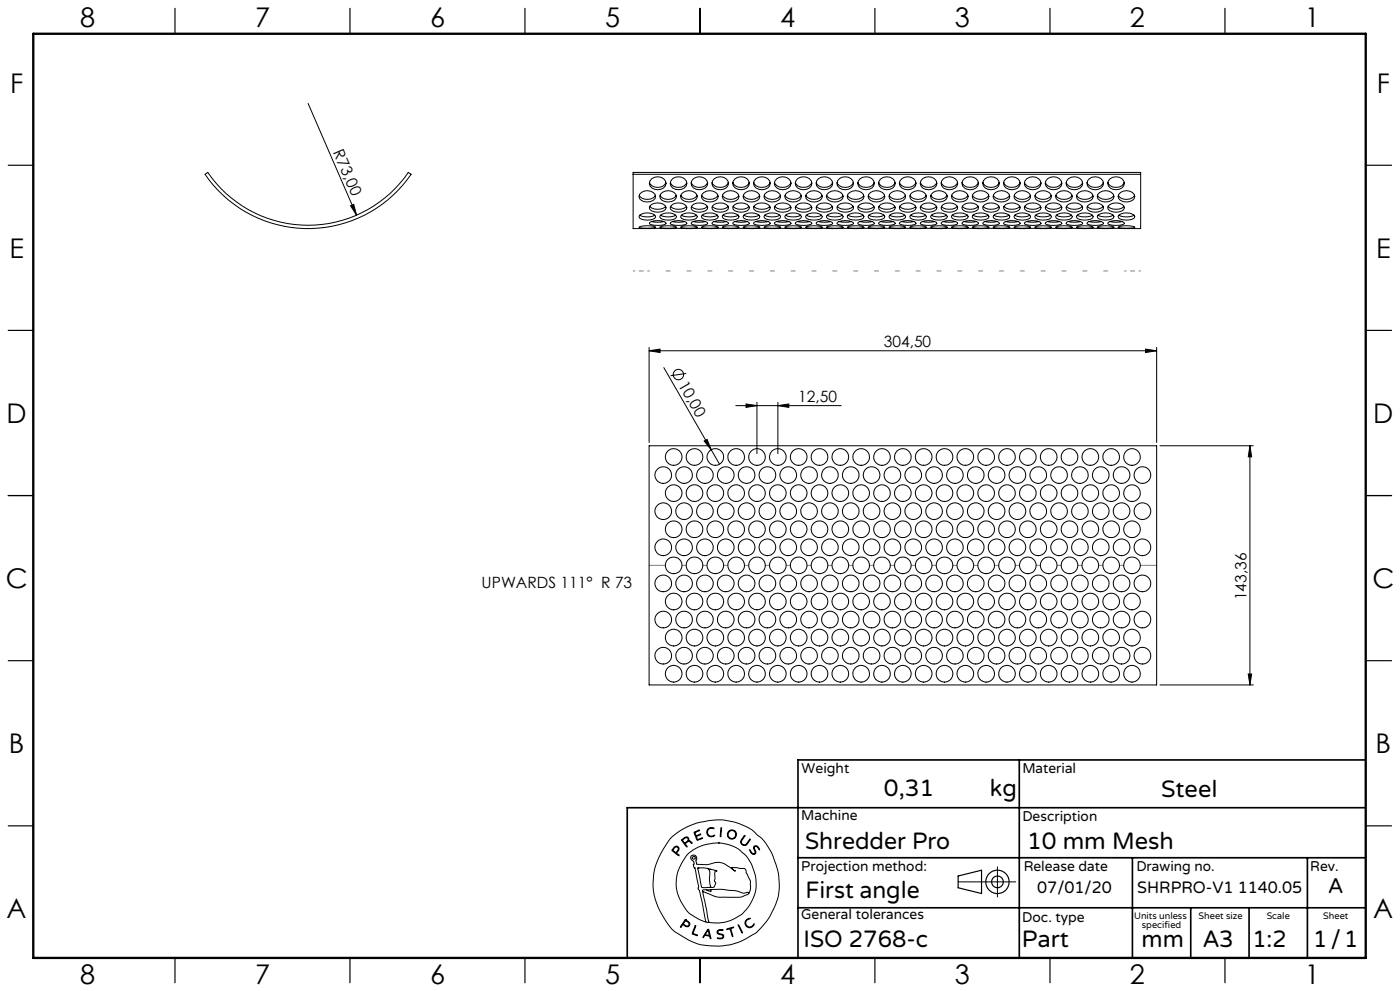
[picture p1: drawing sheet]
<svg xmlns="http://www.w3.org/2000/svg" width="420mm" height="297mm" viewBox="0 0 420 297" stroke-linecap="round" stroke-linejoin="round" font-family="sans-serif">
<g fill="none" stroke="#000" stroke-width=".3">
<path d="M92.4 31l14.6 33.5M61.5 52.2l.8-.5a36.5 36.5 0 0 0 60.2 0l.8 .5a37.5 37.5 0 0 1-61.8 0zM189.9 52.2v16.3h152.3v-16.3M189.9 52.2h152.3M189.9 52.2v-.5h152.3v.5M191.8 58.5a2.91 2.91 0 0 0 4.8 0M192.4 57.7a2.69 2.69 0 0 1 4.3 1.2 2.46 2.46 0 0 1-3.5 1.5 1.49 1.49 0 0 1-1.4-1.1 1.49 1.49 0 0 1 .6-1.6zM194.9 54.6a2.71 2.71 0 0 0 2.4 1.6 2.71 2.71 0 0 0 2.4-1.6M195.5 53.5a2.63 2.63 0 0 1 4.3 1.5 2.6 2.6 0 0 1-2.5 1.9 2.6 2.6 0 0 1-2.5-1.9l.2-.8zM198 58.5a2.91 2.91 0 0 0 4.8 0M198.1 58.2a2.81 2.81 0 0 1 4.9 .7 2.83 2.83 0 0 1-4.9 .6l-.2-.6zM201.2 54.6a2.68 2.68 0 0 0 2.4 1.6 2.68 2.68 0 0 0 2.4-1.6"/>
<path d="M201.8 53.5a2.63 2.63 0 0 1 4.3 1.5 2.6 2.6 0 0 1-2.5 1.9 2.6 2.6 0 0 1-2.6-1.9l.3-.8zM204.3 58.5a2.95 2.95 0 0 0 4.8 0M204.4 58.2a2.81 2.81 0 0 1 4.8 .7 2.83 2.83 0 0 1-4.8 .6l-.2-.6zM207.4 54.6a2.68 2.68 0 0 0 2.4 1.6 2.68 2.68 0 0 0 2.4-1.6M208 53.5a2.63 2.63 0 0 1 4.3 1.5 2.58 2.58 0 0 1-2.5 1.9 2.58 2.58 0 0 1-2.5-1.9l.2-.8zM210.5 58.5a2.95 2.95 0 0 0 4.8 0M210.6 58.2a3 3 0 0 1 4.7 0l.1 .7a2.46 2.46 0 0 1-3.4 1.5l-1.4-.9-.2-.6zM213.6 54.6a2.68 2.68 0 0 0 2.5 1.6 2.68 2.68 0 0 0 2.4-1.6M214.3 53.5a2.6 2.6 0 0 1 4.2 1.5 2.58 2.58 0 0 1-2.4 1.9 2.58 2.58 0 0 1-2.5-1.9l.1-.8zM216.8 58.5a2.95 2.95 0 0 0 4.8 0M216.9 58.2a3 3 0 0 1 4.6 0l.2 .7a2.46 2.46 0 0 1-3.5 1.5 1.58 1.58 0 0 1-1.3-2.2zM219.9 54.6a2.68 2.68 0 0 0 2.4 1.6 2.68 2.68 0 0 0 2.4-1.6"/>
<path d="M220.6 53.5a2.63 2.63 0 0 1 4.2 1.5 2.6 2.6 0 0 1-2.5 1.9 2.6 2.6 0 0 1-2.5-1.9l.2-.8zM223 58.5a2.95 2.95 0 0 0 4.8 0M223.7 57.7a2.73 2.73 0 0 1 4.2 1.2 2.46 2.46 0 0 1-3.4 1.5 1.54 1.54 0 0 1-1.4-2.2zM226.1 54.6a2.75 2.75 0 0 0 4.8 .5l.1-.5M226.8 53.5a2.63 2.63 0 0 1 4.3 1.5 2.6 2.6 0 0 1-2.5 1.9 2.6 2.6 0 0 1-2.5-1.9l.1-.8zM229.3 58.5a2.91 2.91 0 0 0 4.8 0M229.4 58.2a2.99 2.99 0 0 1 4.6 0 1.54 1.54 0 0 1-1.3 2.2 2.67 2.67 0 0 1-3.5-1.5zM232.4 54.6a2.71 2.71 0 0 0 2.4 1.6 2.71 2.71 0 0 0 2.4-1.6M233 53.5a2.63 2.63 0 0 1 4.3 1.5 2.6 2.6 0 0 1-2.5 1.9 2.6 2.6 0 0 1-2.5-1.9l.2-.8zM235.5 58.5a2.91 2.91 0 0 0 4.8 0M236.2 57.7a2.69 2.69 0 0 1 4.2 1.2 2.12 2.12 0 0 1-2.5 1.6 1.92 1.92 0 0 1-2.3-2.3zM238.7 54.6a2.68 2.68 0 0 0 2.4 1.6 2.68 2.68 0 0 0 2.4-1.6"/>
<path d="M239.3 53.5a2.63 2.63 0 0 1 4.3 1.5 2.6 2.6 0 0 1-2.5 1.9 2.6 2.6 0 0 1-2.6-1.9l.3-.8zM241.8 58.5a2.95 2.95 0 0 0 4.8 0M241.9 58.2a2.81 2.81 0 0 1 4.8 .7 2.83 2.83 0 0 1-4.8 .6l-.2-.6zM244.9 54.6a2.68 2.68 0 0 0 2.4 1.6 2.68 2.68 0 0 0 2.4-1.6M245.5 53.5a2.63 2.63 0 0 1 4.3 1.5 2.58 2.58 0 0 1-2.5 1.9 2.58 2.58 0 0 1-2.5-1.9l.2-.8zM248 58.5a2.95 2.95 0 0 0 4.8 0M248.7 57.7a2.73 2.73 0 0 1 4.2 1.2 2.46 2.46 0 0 1-3.4 1.5l-1.4-.9-.2-.6 .2-.7zM251.1 54.6a2.68 2.68 0 0 0 2.5 1.6 2.68 2.68 0 0 0 2.4-1.6M251.8 53.5a2.6 2.6 0 0 1 4.2 1.5 2.58 2.58 0 0 1-2.4 1.9 2.58 2.58 0 0 1-2.5-1.9l.1-.8zM254.3 58.5a2.95 2.95 0 0 0 4.8 0M254.9 57.7a2.73 2.73 0 0 1 4.3 1.2 2.46 2.46 0 0 1-3.5 1.5l-1.3-.9-.2-.6 .2-.7zM257.4 54.6a2.68 2.68 0 0 0 2.4 1.6 2.68 2.68 0 0 0 2.4-1.6"/>
<path d="M258.1 53.5a2.63 2.63 0 0 1 4.2 1.5 2.6 2.6 0 0 1-2.5 1.9 2.6 2.6 0 0 1-2.5-1.9l.2-.8zM260.5 58.5a2.95 2.95 0 0 0 4.8 0M261.2 57.7a2.73 2.73 0 0 1 4.2 1.2 2.46 2.46 0 0 1-3.4 1.5 1.54 1.54 0 0 1-1.4-2.2zM263.6 54.6a2.75 2.75 0 0 0 4.8 .5l.1-.5M264.3 53.5a2.63 2.63 0 0 1 4.3 1.5 2.6 2.6 0 0 1-2.5 1.9 2.6 2.6 0 0 1-2.5-1.9l.1-.8zM266.8 58.5a2.91 2.91 0 0 0 4.8 0M267.4 57.7a2.69 2.69 0 0 1 4.3 1.2 2.46 2.46 0 0 1-3.5 1.5 1.49 1.49 0 0 1-1.4-1.1 1.49 1.49 0 0 1 .6-1.6zM269.9 54.6a2.71 2.71 0 0 0 2.4 1.6 2.71 2.71 0 0 0 2.4-1.6M270.5 53.5a2.63 2.63 0 0 1 4.3 1.5 2.6 2.6 0 0 1-2.5 1.9 2.6 2.6 0 0 1-2.5-1.9l.2-.8zM273.1 58.5a2.91 2.91 0 0 0 4.7 0M273.1 58.2a2.99 2.99 0 0 1 4.6 0 1.54 1.54 0 0 1-1.3 2.2 3.1 3.1 0 0 1-3.3-.9l-.2-.6zM276.2 54.6a2.68 2.68 0 0 0 2.4 1.6 2.68 2.68 0 0 0 2.4-1.6"/>
<path d="M276.8 53.5a2.63 2.63 0 0 1 4.3 1.5 2.6 2.6 0 0 1-2.5 1.9 2.6 2.6 0 0 1-2.6-1.9l.3-.8zM279.3 58.5a2.95 2.95 0 0 0 4.8 0M279.4 58.2a2.81 2.81 0 0 1 4.8 .7 2.83 2.83 0 0 1-4.8 .6l-.2-.6zM282.4 54.6a2.68 2.68 0 0 0 2.4 1.6 2.68 2.68 0 0 0 2.4-1.6M283 53.5a2.63 2.63 0 0 1 4.3 1.5 2.58 2.58 0 0 1-2.5 1.9 2.58 2.58 0 0 1-2.5-1.9l.2-.8zM285.5 58.5a2.95 2.95 0 0 0 4.8 0M285.6 58.2a3 3 0 0 1 4.7 0l.1 .7a2.46 2.46 0 0 1-3.4 1.5l-1.4-.9-.2-.6zM288.6 54.6a2.68 2.68 0 0 0 2.5 1.6 2.68 2.68 0 0 0 2.4-1.6M289.3 53.5a2.6 2.6 0 0 1 4.2 1.5 2.58 2.58 0 0 1-2.4 1.9 2.58 2.58 0 0 1-2.5-1.9l.1-.8zM291.8 58.5a2.95 2.95 0 0 0 4.8 0M292.4 57.7a2.73 2.73 0 0 1 4.3 1.2 2.46 2.46 0 0 1-3.5 1.5l-1.3-.9-.2-.6 .2-.7zM294.9 54.6a2.68 2.68 0 0 0 2.4 1.6 2.68 2.68 0 0 0 2.4-1.6"/>
<path d="M295.6 53.5a2.63 2.63 0 0 1 4.2 1.5 2.6 2.6 0 0 1-2.5 1.9 2.6 2.6 0 0 1-2.5-1.9l.2-.8zM298 58.5a2.95 2.95 0 0 0 4.8 0M298.7 57.7a2.73 2.73 0 0 1 4.2 1.2 2.46 2.46 0 0 1-3.4 1.5 1.54 1.54 0 0 1-1.4-2.2zM301.1 54.6a2.68 2.68 0 0 0 2.4 1.6 2.68 2.68 0 0 0 2.5-1.6M301.8 53.5a2.63 2.63 0 0 1 4.3 1.5 2.6 2.6 0 0 1-2.5 1.9 2.6 2.6 0 0 1-2.5-1.9l.1-.8zM304.3 58.5a2.91 2.91 0 0 0 4.8 0M304.9 57.7a2.69 2.69 0 0 1 4.3 1.2 2.46 2.46 0 0 1-3.5 1.5 1.49 1.49 0 0 1-1.4-1.1 1.49 1.49 0 0 1 .6-1.6zM307.4 54.6a2.71 2.71 0 0 0 2.4 1.6 2.71 2.71 0 0 0 2.4-1.6M308 53.5a2.63 2.63 0 0 1 4.3 1.5 2.6 2.6 0 0 1-2.5 1.9 2.6 2.6 0 0 1-2.5-1.9l.2-.8zM310.6 58.5a2.91 2.91 0 0 0 4.7 0M311.2 57.7a2.69 2.69 0 0 1 4.2 1.2 2.12 2.12 0 0 1-2.5 1.6 1.92 1.92 0 0 1-2.3-2.3zM313.7 54.6a2.68 2.68 0 0 0 2.4 1.6 2.68 2.68 0 0 0 2.4-1.6"/>
<path d="M314.3 53.5a2.63 2.63 0 0 1 4.3 1.5 2.6 2.6 0 0 1-2.5 1.9 2.6 2.6 0 0 1-2.6-1.9l.3-.8zM316.8 58.5a2.95 2.95 0 0 0 4.8 0M317.4 57.7a2.73 2.73 0 0 1 4.3 1.2 2.83 2.83 0 0 1-4.8 .6l-.2-.6 .2-.7zM319.9 54.6a2.68 2.68 0 0 0 2.4 1.6 2.68 2.68 0 0 0 2.4-1.6M320.5 53.5a2.63 2.63 0 0 1 4.3 1.5 2.6 2.6 0 0 1-2.5 1.9 2.6 2.6 0 0 1-2.5-1.9l.2-.8zM323 58.5a2.95 2.95 0 0 0 4.8 0M323.7 57.7a2.73 2.73 0 0 1 4.2 1.2 2.46 2.46 0 0 1-3.4 1.5l-1.4-.9-.2-.6 .2-.7zM326.1 54.6a2.68 2.68 0 0 0 2.5 1.6 2.68 2.68 0 0 0 2.4-1.6M326.8 53.5a2.6 2.6 0 0 1 4.2 1.5 2.58 2.58 0 0 1-2.4 1.9 2.58 2.58 0 0 1-2.5-1.9l.1-.8zM329.3 58.5a2.95 2.95 0 0 0 4.8 0M329.9 57.7a2.73 2.73 0 0 1 4.3 1.2 2.46 2.46 0 0 1-3.5 1.5l-1.3-.9-.2-.6 .2-.7zM332.4 54.6a2.68 2.68 0 0 0 2.4 1.6 2.68 2.68 0 0 0 2.4-1.6"/>
<path d="M333.1 53.5a2.63 2.63 0 0 1 4.2 1.5 2.6 2.6 0 0 1-2.5 1.9 2.6 2.6 0 0 1-2.5-1.9l.2-.8zM335.5 58.5a2.95 2.95 0 0 0 4.8 0M336.2 57.7a2.73 2.73 0 0 1 4.2 1.2 2.46 2.46 0 0 1-3.4 1.5 1.54 1.54 0 0 1-1.4-2.2zM105.2 61.7l.9-.5 .9 3.3zM191.7 68.1a7 7 0 0 1 5 0 11.1 11.1 0 0 1-5 0zM191.9 64.5a4.1 4.1 0 0 1 4.6 0l.2 .4a2.31 2.31 0 0 1-2.5 1.1 2.29 2.29 0 0 1-2.5-1.1zM191.9 64.5a5 5 0 0 0 4.5 0M194.9 61.8a3.6 3.6 0 0 0 4.8 0M195 61.7a3.4 3.4 0 0 1 4.6 0l.2 .6a2.22 2.22 0 0 1-2.5 1.3 2.22 2.22 0 0 1-2.5-1.3zM195 66.6a4.7 4.7 0 0 1 4.8 .3 2.94 2.94 0 0 1-2.5 .7 2.94 2.94 0 0 1-2.5-.7zM195.5 66.4l1.8 .2 1.8-.2M197.9 68.1a7.1 7.1 0 0 1 5.1 0 11.3 11.3 0 0 1-5.1 0z"/>
<path d="M198.1 64.5a4.1 4.1 0 0 1 4.6 0l.3 .4a2.31 2.31 0 0 1-2.6 1.1 2.31 2.31 0 0 1-2.5-1.1zM198.2 64.5a5 5 0 0 0 4.5 0M201.2 61.8a3.6 3.6 0 0 0 4.7 0M201.3 66.6a4.7 4.7 0 0 1 4.8 .3 2.94 2.94 0 0 1-2.5 .7 2.94 2.94 0 0 1-2.6-.7zM201.3 61.7a3.4 3.4 0 0 1 4.6 0l.2 .6a2.22 2.22 0 0 1-2.5 1.3 2.22 2.22 0 0 1-2.6-1.3zM201.7 66.4l1.9 .2 1.8-.2M204.2 68.1a7.1 7.1 0 0 1 5 0 11.3 11.3 0 0 1-5 0zM204.4 64.5a4.1 4.1 0 0 1 4.6 0l.2 .4a2.31 2.31 0 0 1-2.5 1.1 2.31 2.31 0 0 1-2.5-1.1zM204.4 64.5a5 5 0 0 0 4.5 0M207.5 61.8a3.6 3.6 0 0 0 4.7 0M207.5 66.6a4.7 4.7 0 0 1 4.8 .3 2.94 2.94 0 0 1-2.5 .7 2.78 2.78 0 0 1-2.5-.7zM207.5 61.7a3.4 3.4 0 0 1 4.6 0l.2 .6a2.22 2.22 0 0 1-2.5 1.3 2.14 2.14 0 0 1-2.5-1.3z"/>
<path d="M208 66.4l1.8 .2 1.9-.2M210.4 68.1a7.1 7.1 0 0 1 5 0 11.3 11.3 0 0 1-5 0zM210.6 64.5a4.2 4.2 0 0 1 4.7 0l.1 .4a2.31 2.31 0 0 1-2.5 1.1 2.31 2.31 0 0 1-2.5-1.1zM210.7 64.5a5.1 5.1 0 0 0 4.5 0M213.7 61.8a3.6 3.6 0 0 0 4.7 0M213.7 61.7a3.4 3.4 0 0 1 4.7 0l.1 .6a2.21 2.21 0 0 1-2.4 1.3 2.22 2.22 0 0 1-2.5-1.3zM213.7 66.6a4.7 4.7 0 0 1 4.8 .3 2.92 2.92 0 0 1-2.4 .7 2.94 2.94 0 0 1-2.5-.7zM214.2 66.4l1.9 .2 1.8-.2M216.7 68.1a7.1 7.1 0 0 1 5 0 11.3 11.3 0 0 1-5 0zM216.9 64.5a4.2 4.2 0 0 1 4.6 0l.2 .4a2.31 2.31 0 0 1-2.5 1.1 2.31 2.31 0 0 1-2.5-1.1zM216.9 64.5a5.1 5.1 0 0 0 4.5 0M220 61.8a3.6 3.6 0 0 0 4.6 0"/>
<path d="M220 66.6a4.7 4.7 0 0 1 4.8 .3 5.4 5.4 0 0 1-4.8 .3l-.2-.3zM220 61.7a3.4 3.4 0 0 1 4.6 0l.2 .6a2.22 2.22 0 0 1-2.5 1.3 2.22 2.22 0 0 1-2.5-1.3zM220.5 66.4l1.8 .2 1.9-.2M222.9 68.1a7.1 7.1 0 0 1 5 0 11.3 11.3 0 0 1-5 0zM223.1 64.5a4.1 4.1 0 0 1 4.7 0l.1 .4a2.31 2.31 0 0 1-2.5 1.1 2.31 2.31 0 0 1-2.5-1.1zM223.2 64.5a5 5 0 0 0 4.5 0M226.2 61.8a3.6 3.6 0 0 0 4.7 0M226.2 61.7a3.4 3.4 0 0 1 4.7 0l.2 .6a2.22 2.22 0 0 1-2.5 1.3 2.22 2.22 0 0 1-2.5-1.3zM226.2 66.6a4.7 4.7 0 0 1 4.9 .3 2.94 2.94 0 0 1-2.5 .7 2.94 2.94 0 0 1-2.5-.7zM226.7 66.4l1.9 .2 1.8-.2M229.2 68.1a7 7 0 0 1 5 0 11.1 11.1 0 0 1-5 0zM229.4 64.5a4.1 4.1 0 0 1 4.6 0l.2 .4a2.31 2.31 0 0 1-2.5 1.1 2.29 2.29 0 0 1-2.5-1.1z"/>
<path d="M229.4 64.5a5 5 0 0 0 4.5 0M232.4 61.8a3.6 3.6 0 0 0 4.8 0M232.5 61.7a3.4 3.4 0 0 1 4.6 0l.2 .6a2.22 2.22 0 0 1-2.5 1.3 2.22 2.22 0 0 1-2.5-1.3zM232.5 66.6a4.7 4.7 0 0 1 4.8 .3 2.94 2.94 0 0 1-2.5 .7 2.94 2.94 0 0 1-2.5-.7zM233 66.4l1.8 .2 1.8-.2M235.4 68.1a7 7 0 0 1 5 0 11.1 11.1 0 0 1-5 0zM235.6 64.5a4.1 4.1 0 0 1 4.6 0l.2 .4a2.21 2.21 0 0 1-2.5 1.1 2.31 2.31 0 0 1-2.5-1.1zM235.7 64.5a5 5 0 0 0 4.5 0M238.7 61.8a3.6 3.6 0 0 0 4.7 0M238.8 66.6a4.7 4.7 0 0 1 4.8 .3 2.94 2.94 0 0 1-2.5 .7 2.94 2.94 0 0 1-2.6-.7zM238.8 61.7a3.4 3.4 0 0 1 4.6 0l.2 .6a2.22 2.22 0 0 1-2.5 1.3 2.22 2.22 0 0 1-2.6-1.3zM239.2 66.4l1.9 .2 1.8-.2"/>
<path d="M241.7 68.1a7.1 7.1 0 0 1 5 0 11.3 11.3 0 0 1-5 0zM241.9 64.5a4.1 4.1 0 0 1 4.6 0l.2 .4a2.31 2.31 0 0 1-2.5 1.1 2.31 2.31 0 0 1-2.5-1.1zM241.9 64.5a5 5 0 0 0 4.5 0M245 61.8a3.6 3.6 0 0 0 4.7 0M245 61.7a3.4 3.4 0 0 1 4.6 0l.2 .6a2.22 2.22 0 0 1-2.5 1.3 2.14 2.14 0 0 1-2.5-1.3zM245 66.6a4.7 4.7 0 0 1 4.8 .3 2.94 2.94 0 0 1-2.5 .7 2.78 2.78 0 0 1-2.5-.7zM245.5 66.4l1.8 .2 1.9-.2M247.9 68.1a7.1 7.1 0 0 1 5 0 11.3 11.3 0 0 1-5 0zM248.1 64.5a4.2 4.2 0 0 1 4.7 0l.1 .4a2.31 2.31 0 0 1-2.5 1.1 2.31 2.31 0 0 1-2.5-1.1zM248.2 64.5a5.1 5.1 0 0 0 4.5 0M251.2 61.8a3.6 3.6 0 0 0 4.7 0M251.2 66.6a4.7 4.7 0 0 1 4.8 .3 2.92 2.92 0 0 1-2.4 .7 2.94 2.94 0 0 1-2.5-.7z"/>
<path d="M251.2 61.7a3.4 3.4 0 0 1 4.7 0l.1 .6a2.21 2.21 0 0 1-2.4 1.3 2.22 2.22 0 0 1-2.5-1.3zM251.7 66.4l1.9 .2 1.8-.2M254.2 68.1a7.1 7.1 0 0 1 5 0 11.3 11.3 0 0 1-5 0zM254.4 64.5a4.2 4.2 0 0 1 4.6 0l.2 .4a2.31 2.31 0 0 1-2.5 1.1 2.31 2.31 0 0 1-2.5-1.1zM254.4 64.5a5.1 5.1 0 0 0 4.5 0M257.5 61.8a3.6 3.6 0 0 0 4.6 0M257.5 61.7a3.4 3.4 0 0 1 4.6 0l.2 .6a2.22 2.22 0 0 1-2.5 1.3 2.22 2.22 0 0 1-2.5-1.3zM257.5 66.6a4.7 4.7 0 0 1 4.8 .3 5.4 5.4 0 0 1-4.8 .3l-.2-.3zM258 66.4l1.8 .2 1.9-.2M260.4 68.1a7.1 7.1 0 0 1 5 0 11.3 11.3 0 0 1-5 0zM260.6 64.5a4.1 4.1 0 0 1 4.7 0l.1 .4a2.31 2.31 0 0 1-2.5 1.1 2.31 2.31 0 0 1-2.5-1.1zM260.7 64.5a5 5 0 0 0 4.5 0"/>
<path d="M263.7 61.8a3.6 3.6 0 0 0 4.7 0M263.7 66.6a4.7 4.7 0 0 1 4.9 .3 2.94 2.94 0 0 1-2.5 .7 2.94 2.94 0 0 1-2.5-.7zM263.7 61.7a3.4 3.4 0 0 1 4.7 0l.2 .6a2.22 2.22 0 0 1-2.5 1.3 2.22 2.22 0 0 1-2.5-1.3zM264.2 66.4l1.9 .2 1.8-.2M266.7 68.1a7 7 0 0 1 5 0 11.1 11.1 0 0 1-5 0zM266.9 64.5a4.1 4.1 0 0 1 4.6 0l.2 .4a2.31 2.31 0 0 1-2.5 1.1 2.29 2.29 0 0 1-2.5-1.1zM266.9 64.5a5 5 0 0 0 4.5 0M269.9 61.8a3.6 3.6 0 0 0 4.8 0M270 61.7a3.4 3.4 0 0 1 4.6 0l.2 .6a2.22 2.22 0 0 1-2.5 1.3 2.22 2.22 0 0 1-2.5-1.3zM270 66.6a4.7 4.7 0 0 1 4.8 .3 2.94 2.94 0 0 1-2.5 .7 2.94 2.94 0 0 1-2.5-.7zM270.5 66.4l1.8 .2 1.8-.2M272.9 68.1a7 7 0 0 1 5 0 11.1 11.1 0 0 1-5 0z"/>
<path d="M273.1 64.5a4.1 4.1 0 0 1 4.6 0l.2 .4a2.21 2.21 0 0 1-2.5 1.1 2.31 2.31 0 0 1-2.5-1.1zM273.2 64.5a5 5 0 0 0 4.5 0M276.2 61.8a3.6 3.6 0 0 0 4.7 0M276.3 66.6a4.7 4.7 0 0 1 4.8 .3 2.94 2.94 0 0 1-2.5 .7 2.94 2.94 0 0 1-2.6-.7zM276.3 61.7a3.4 3.4 0 0 1 4.6 0l.2 .6a2.22 2.22 0 0 1-2.5 1.3 2.22 2.22 0 0 1-2.6-1.3zM276.7 66.4l1.9 .2 1.8-.2M279.2 68.1a7.1 7.1 0 0 1 5 0 11.3 11.3 0 0 1-5 0zM279.4 64.5a4.1 4.1 0 0 1 4.6 0l.2 .4a2.31 2.31 0 0 1-2.5 1.1 2.31 2.31 0 0 1-2.5-1.1zM279.4 64.5a5 5 0 0 0 4.5 0M282.5 61.8a3.6 3.6 0 0 0 4.7 0M282.5 61.7a3.4 3.4 0 0 1 4.6 0l.2 .6a2.22 2.22 0 0 1-2.5 1.3 2.14 2.14 0 0 1-2.5-1.3zM282.5 66.6a4.7 4.7 0 0 1 4.8 .3 2.94 2.94 0 0 1-2.5 .7 2.78 2.78 0 0 1-2.5-.7z"/>
<path d="M283 66.4l1.8 .2 1.9-.2M285.4 68.1a7.1 7.1 0 0 1 5 0 11.3 11.3 0 0 1-5 0zM285.6 64.5a4.2 4.2 0 0 1 4.7 0l.1 .4a2.31 2.31 0 0 1-2.5 1.1 2.31 2.31 0 0 1-2.5-1.1zM285.7 64.5a5.1 5.1 0 0 0 4.5 0M288.7 61.8a3.6 3.6 0 0 0 4.7 0M288.7 66.6a4.7 4.7 0 0 1 4.8 .3 2.92 2.92 0 0 1-2.4 .7 2.94 2.94 0 0 1-2.5-.7zM288.7 61.7a3.4 3.4 0 0 1 4.7 0l.1 .6a2.21 2.21 0 0 1-2.4 1.3 2.22 2.22 0 0 1-2.5-1.3zM289.2 66.4l1.9 .2 1.8-.2M291.7 68.1a7.1 7.1 0 0 1 5 0 11.3 11.3 0 0 1-5 0zM291.9 64.5a4.2 4.2 0 0 1 4.6 0l.2 .4a2.31 2.31 0 0 1-2.5 1.1 2.31 2.31 0 0 1-2.5-1.1zM291.9 64.5a5.1 5.1 0 0 0 4.5 0M295 61.8a3.6 3.6 0 0 0 4.6 0"/>
<path d="M295 61.7a3.4 3.4 0 0 1 4.6 0l.2 .6a2.22 2.22 0 0 1-2.5 1.3 2.22 2.22 0 0 1-2.5-1.3zM295 66.6a4.7 4.7 0 0 1 4.8 .3 5.4 5.4 0 0 1-4.8 .3l-.2-.3zM295.5 66.4l1.8 .2 1.9-.2M297.9 68.1a7.1 7.1 0 0 1 5 0 11.3 11.3 0 0 1-5 0zM298.1 64.5a4.1 4.1 0 0 1 4.7 0l.1 .4a2.31 2.31 0 0 1-2.5 1.1 2.31 2.31 0 0 1-2.5-1.1zM298.2 64.5a5 5 0 0 0 4.5 0M301.2 61.8a3.6 3.6 0 0 0 4.7 0M301.2 66.6a4.7 4.7 0 0 1 4.9 .3 5.4 5.4 0 0 1-4.9 .3l-.1-.3zM301.2 61.7a3.4 3.4 0 0 1 4.7 0l.2 .6a2.22 2.22 0 0 1-2.5 1.3 2.22 2.22 0 0 1-2.5-1.3zM301.7 66.4l1.9 .2 1.8-.2M304.2 68.1a7 7 0 0 1 5 0 11.1 11.1 0 0 1-5 0zM304.4 64.5a4.1 4.1 0 0 1 4.6 0l.2 .4a2.31 2.31 0 0 1-2.5 1.1 2.29 2.29 0 0 1-2.5-1.1z"/>
<path d="M304.4 64.5a5 5 0 0 0 4.5 0M307.4 61.8a3.6 3.6 0 0 0 4.8 0M307.5 61.7a3.4 3.4 0 0 1 4.6 0l.2 .6a2.22 2.22 0 0 1-2.5 1.3 2.22 2.22 0 0 1-2.5-1.3zM307.5 66.6a4.7 4.7 0 0 1 4.8 .3 2.94 2.94 0 0 1-2.5 .7 2.94 2.94 0 0 1-2.5-.7zM308 66.4l1.8 .2 1.8-.2M310.4 68.1a7 7 0 0 1 5 0 11.1 11.1 0 0 1-5 0zM310.6 64.5a4.1 4.1 0 0 1 4.6 0l.2 .4a2.21 2.21 0 0 1-2.5 1.1 2.31 2.31 0 0 1-2.5-1.1zM310.7 64.5a5 5 0 0 0 4.5 0M313.7 61.8a3.6 3.6 0 0 0 4.7 0M313.8 66.6a4.7 4.7 0 0 1 4.8 .3 2.94 2.94 0 0 1-2.5 .7 2.94 2.94 0 0 1-2.6-.7zM313.8 61.7a3.4 3.4 0 0 1 4.6 0l.2 .6a2.22 2.22 0 0 1-2.5 1.3 2.22 2.22 0 0 1-2.6-1.3zM314.2 66.4l1.9 .2 1.8-.2"/>
<path d="M316.7 68.1a7.1 7.1 0 0 1 5 0 11.3 11.3 0 0 1-5 0zM316.9 64.5a4.1 4.1 0 0 1 4.6 0l.2 .4a2.31 2.31 0 0 1-2.5 1.1 2.31 2.31 0 0 1-2.5-1.1zM316.9 64.5a5 5 0 0 0 4.5 0M320 61.8a3.6 3.6 0 0 0 4.7 0M320 61.7a3.4 3.4 0 0 1 4.6 0l.2 .6a2.22 2.22 0 0 1-2.5 1.3 2.22 2.22 0 0 1-2.5-1.3zM320 66.6a4.7 4.7 0 0 1 4.8 .3 2.94 2.94 0 0 1-2.5 .7 2.94 2.94 0 0 1-2.5-.7zM320.5 66.4l1.8 .2 1.9-.2M322.9 68.1a7.1 7.1 0 0 1 5 0 11.3 11.3 0 0 1-5 0zM323.1 64.5a4.2 4.2 0 0 1 4.7 0l.1 .4a2.31 2.31 0 0 1-2.5 1.1 2.31 2.31 0 0 1-2.5-1.1zM323.2 64.5a5.1 5.1 0 0 0 4.5 0M326.2 61.8a3.6 3.6 0 0 0 4.7 0M326.2 66.6a4.7 4.7 0 0 1 4.8 .3 2.92 2.92 0 0 1-2.4 .7 2.94 2.94 0 0 1-2.5-.7z"/>
<path d="M326.2 61.7a3.4 3.4 0 0 1 4.7 0l.1 .6a2.21 2.21 0 0 1-2.4 1.3 2.22 2.22 0 0 1-2.5-1.3zM326.7 66.4l1.9 .2 1.8-.2M329.2 68.1a7.1 7.1 0 0 1 5 0 11.3 11.3 0 0 1-5 0zM329.4 64.5a4.2 4.2 0 0 1 4.6 0l.2 .4a2.31 2.31 0 0 1-2.5 1.1 2.31 2.31 0 0 1-2.5-1.1zM329.4 64.5a5.1 5.1 0 0 0 4.5 0M332.5 61.8a3.6 3.6 0 0 0 4.6 0M332.5 66.6a4.7 4.7 0 0 1 4.8 .3 5.4 5.4 0 0 1-4.8 .3l-.2-.3zM332.5 61.7a3.4 3.4 0 0 1 4.6 0l.2 .6a2.22 2.22 0 0 1-2.5 1.3 2.22 2.22 0 0 1-2.5-1.3zM333 66.4l1.8 .2 1.9-.2M335.4 68.1a7.1 7.1 0 0 1 5 0 11.3 11.3 0 0 1-5 0zM335.6 64.5a4.1 4.1 0 0 1 4.7 0l.1 .4a2.31 2.31 0 0 1-2.5 1.1 2.31 2.31 0 0 1-2.5-1.1zM335.7 64.5a5 5 0 0 0 4.5 0"/>
<path d="M194.7 105.1l3.3-.5v1.1zM194.7 104.1v28.5M194.7 105.1h152.3M199.1 110.2l16.8 28.9M205.9 111.9l-4.7 .7M343.7 104.6l3.3 .5-3.3 .6zM347 104.1v28.5M194.7 133.6h152.3v71.7h-152.3zM211.2 132.2l.9-.5 1.3 3.1zM220.7 121.6h31.7M223.8 121.1l3.3 .5-3.3 .5zM227.1 120.6v15.4"/>
<path d="M233.4 121.6l3.2-.5v1zM233.4 120.6v15.4M348 133.6h28M375 133.6l.5 3.3h-1zM375 133.6v71.7M348 205.3h28M374.5 202h1l-.5 3.3zM201.3 251.1l2.8-2.2 4.5-2.1 4.8-1 3.2-.1 3.7 .7 3.3 1.2 2 1.1 2.8 2.4 1.5 1.8 1.8 3.2 1.8 5.3 .3 3.5-.2 3-.8 2.8-1.7 3.7-1.8 2.5a16.5 16.5 0 0 1-6.7 5l-3.3 1.2-2.9 .4h-3.4l-2.9-.4-3.7-1.5-3.8-2.3-1.1-.9-1.2-1.6-2.3-3.7-1.2-2.8-.6-2.2-.3-3.1 .3-3.5 .9-3.2 2-4zM202 254.1l.7-.5 .6 .1 .4 .6-.1 .6a.64 .64 0 0 0-.3 1.1l.4 .5-1.7-1.2a.52 .52 0 0 1-.4-.5 .52 .52 0 0 1 .4-.6zM202.4 254l.4-.2 .5 .1 .2 .5-.2 .4a.73 .73 0 0 1-.7 .6 .73 .73 0 0 1-.7-.7zM204.5 251.6l1.1-.7h.6l.4 .3 .1 .8 .6 .2 .3 .5-.8-.5-.6 .2a.61 .61 0 0 0-.6 .5 .61 .61 0 0 0 .5 .7l-.1 .3-1.5-2zM204.8 251.7l.8-.6h.6l.2 .6-.5 .6a.52 .52 0 0 1-.6 .3 .52 .52 0 0 1-.4-.5z"/>
<path d="M208.2 249.4l1.7-.6-1 .5a.57 .57 0 0 0-.2 .9 .57 .57 0 0 0 .9 0l.6-.2-.8 .5a.46 .46 0 0 0-.5 .4 .46 .46 0 0 0 .3 .5l.1 .2 1.5-.5-1.7 .7zM212.3 248.5l.8-.5 1 .2 .1 .2-.9-.2-.7 .3-.3 .5v.7l.1 .4 .6 .4 1.3-.2a.53 .53 0 0 1-.3 .5 .53 .53 0 0 1-.5 0l-.9-.2-.4-.4-.2-1zM215.5 252.6l2.7 .4 3 1.2 2.3 1.9 .9 1.2 1.3 2.2 1.1 3.8-.1 3.5-.8 2.5a11.7 11.7 0 0 1-8.9 7.2l-2.6 .1-1.7-.2M215.5 252.6l-4.1 .6-3.4 1.5-2.1 1.8-2.1 3.5-.5 1.4-.4 2 .1 3 .9 2.9 2 3.4a9.1 9.1 0 0 0 4 2.9l1.9 .8M215.5 252.6h.1M216.3 248.1h.2v.6l-.2 1.9-.2 .2zM223.3 250.5l.1-.1 .1 .2-1.1 1.6 .2 .7 .7 .3a3.3 3.3 0 0 0 1.7-1.7v.2l-1 1.5-.4 .2-.7-.1-.6-.5-.1-.6zM224.9 254.7l.7 .9 .5 .3 .4-.3-.4-1.4 .2-.6h.9l.7 1-.1 .1-.9-1-.5 .1-.1 .4 .5 1.4-.6 .5-.9-.5zM299.2 259.8v9M205.6 275.6l-1.4 2-.1 .2h.2a.69 .69 0 0 1 .6-.6 .69 .69 0 0 1 .8 .4l.9 .1 .3-.9-1.3-1.2M205.6 275.6h.1M205.6 275.9l-.3 .5"/>
<path d="M205.7 275.9l1 .9-.1 .6-.6 .1a.7 .7 0 0 1-.9-.9l.2-.2M205.7 275.9h.1M208.5 277.5l.2-.1v.2l-.5 1.4a.56 .56 0 0 0-.2 .7 .56 .56 0 0 0 .7 .3l.5 .4-1.6-.6zM209.3 260.2l2.3-.1 3.1 .8 .4 .3a.35 .35 0 0 0-.5-.2 .35 .35 0 0 0-.1 .5v1.8l-.2 .7 .4 .8-.4 1-.5 .2h-2.6a.85 .85 0 0 1-.8-.2 .85 .85 0 0 1-.1-.9zM209.4 260.1h.1M210.8 267.2l1.9 9.2M210.8 267.2l3.7 1.5 1.3 .2h6.3l2.1-.8 .4-.3M211.8 276.4h.9M211.9 266.7h-1.1v.5M212.1 260.2a2.12 2.12 0 0 1 .8 2.7v1.9l.3 .9-.3 .2M212.3 278.6l.1-.1a4.3 4.3 0 0 1 .9 2.6v.2h-.2a.74 .74 0 0 0-.8-.8l-.2-.1a.82 .82 0 0 0-1.1 .6l-.1-.3zM212.3 278.9l.4 .9a.4 .4 0 0 1-.1 .6 .4 .4 0 0 1-.6-.2l-.4-.1z"/>
<path d="M212.4 278.9h.1M212.7 276.4h.1M213 260.6h.1M213.3 266.6l3.2-.1 4.2 .4 2.3 .8 1.1-.2a.3 .3 0 0 1 .4-.1 .3 .3 0 0 1 .1 .4M213.3 266.6v.6l-1.4-.5M213.3 266.6l-1.4 .1M215.3 278.9l.6-.3 1 .1v.2h-1.4l-.2 .6 .3 .2 1.4 .5 .1 .5-.2 .4-.6 .3-1.1-.2h1.1l.6-.5-.3-.5-1.4-.5-.1-.4zM218 278.4l2.1-.5-.8 .4 .5 2.4-.8-2.3-.8 .2zM221.5 277.2l1.2 2.2v.2zM221.5 277.1h.1M224 275.6l.7-.4 .3 .1-.8 .4-.4 .6v.6l.5 .7 .9 .2 .9-.9a.41 .41 0 0 1 .1 .5 .41 .41 0 0 1-.4 .2l-1 .5-.9-.5-.4-1.1zM224.6 267.8l.5-1.4v-2.3l-1.7-3.8-3.9-.3 .3 .5 .8 .6h-.1l-3.1-2.2-1.7-.5-3.6 .7-3-.1-.3-.9 .3-.8-.3-.7-.6-.3-.7 .1-.3 .4v.4l1 1.1-.1 1.4 .4 .5 1.1 5.4-.2 .8 .4 .4 .3 1.1 1.7 8.5"/>
<path d="M287.4 264.3h17.3"/>
<circle cx="203.5" cy="112.3" r="1.55"/>
<circle cx="202.1" cy="137" r="2.49"/>
<circle cx="208.3" cy="136.9" r="2.5"/>
<circle cx="214.6" cy="136.9" r="2.5"/>
<circle cx="220.8" cy="136.9" r="2.5"/>
<circle cx="227.1" cy="137" r="2.49"/>
<circle cx="233.3" cy="137" r="2.49"/>
<circle cx="239.6" cy="137" r="2.49"/>
<circle cx="245.8" cy="136.9" r="2.5"/>
<circle cx="252.1" cy="136.9" r="2.5"/>
<circle cx="258.3" cy="136.9" r="2.5"/>
<circle cx="264.6" cy="137" r="2.49"/>
<circle cx="270.8" cy="137" r="2.49"/>
<circle cx="277.1" cy="137" r="2.49"/>
<circle cx="283.3" cy="136.9" r="2.5"/>
<circle cx="289.6" cy="136.9" r="2.5"/>
<circle cx="295.8" cy="136.9" r="2.5"/>
<circle cx="302.1" cy="137" r="2.49"/>
<circle cx="308.3" cy="137" r="2.49"/>
<circle cx="314.6" cy="137" r="2.49"/>
<circle cx="320.8" cy="136.9" r="2.5"/>
<circle cx="327.1" cy="136.9" r="2.5"/>
<circle cx="333.3" cy="136.9" r="2.5"/>
<circle cx="339.6" cy="137" r="2.49"/>
<circle cx="199" cy="142.4" r="2.51"/>
<circle cx="199" cy="153.2" r="2.51"/>
<circle cx="202.1" cy="147.8" r="2.49"/>
<circle cx="202.1" cy="158.6" r="2.49"/>
<circle cx="205.2" cy="142.4" r="2.5"/>
<circle cx="205.2" cy="153.2" r="2.5"/>
<circle cx="208.3" cy="147.8" r="2.5"/>
<circle cx="208.3" cy="158.6" r="2.5"/>
<circle cx="211.5" cy="142.4" r="2.5"/>
<circle cx="211.5" cy="153.2" r="2.5"/>
<circle cx="214.6" cy="147.8" r="2.5"/>
<circle cx="214.6" cy="158.6" r="2.5"/>
<circle cx="217.7" cy="142.4" r="2.5"/>
<circle cx="217.7" cy="153.2" r="2.5"/>
<circle cx="220.8" cy="147.8" r="2.5"/>
<circle cx="220.8" cy="158.6" r="2.5"/>
<circle cx="224" cy="142.4" r="2.51"/>
<circle cx="224" cy="153.2" r="2.51"/>
<circle cx="227.1" cy="147.8" r="2.49"/>
<circle cx="227.1" cy="158.6" r="2.49"/>
<circle cx="230.2" cy="142.4" r="2.51"/>
<circle cx="230.2" cy="153.2" r="2.51"/>
<circle cx="233.3" cy="147.8" r="2.49"/>
<circle cx="233.3" cy="158.6" r="2.49"/>
<circle cx="236.5" cy="142.4" r="2.51"/>
<circle cx="236.5" cy="153.2" r="2.51"/>
<circle cx="239.6" cy="147.8" r="2.49"/>
<circle cx="239.6" cy="158.6" r="2.49"/>
<circle cx="242.7" cy="142.4" r="2.5"/>
<circle cx="242.7" cy="153.2" r="2.5"/>
<circle cx="245.8" cy="147.8" r="2.5"/>
<circle cx="245.8" cy="158.6" r="2.5"/>
<circle cx="249" cy="142.4" r="2.5"/>
<circle cx="249" cy="153.2" r="2.5"/>
<circle cx="252.1" cy="147.8" r="2.5"/>
<circle cx="252.1" cy="158.6" r="2.5"/>
<circle cx="255.2" cy="142.4" r="2.5"/>
<circle cx="255.2" cy="153.2" r="2.5"/>
<circle cx="258.3" cy="147.8" r="2.5"/>
<circle cx="258.3" cy="158.6" r="2.5"/>
<circle cx="261.5" cy="142.4" r="2.51"/>
<circle cx="261.5" cy="153.2" r="2.51"/>
<circle cx="264.6" cy="158.6" r="2.49"/>
<circle cx="264.6" cy="147.8" r="2.49"/>
<circle cx="267.7" cy="142.4" r="2.51"/>
<circle cx="267.7" cy="153.2" r="2.51"/>
<circle cx="270.8" cy="147.8" r="2.49"/>
<circle cx="270.8" cy="158.6" r="2.49"/>
<circle cx="274" cy="142.4" r="2.51"/>
<circle cx="274" cy="153.2" r="2.51"/>
<circle cx="277.1" cy="158.6" r="2.49"/>
<circle cx="277.1" cy="147.8" r="2.49"/>
<circle cx="280.2" cy="142.4" r="2.5"/>
<circle cx="280.2" cy="153.2" r="2.5"/>
<circle cx="283.3" cy="147.8" r="2.5"/>
<circle cx="283.3" cy="158.6" r="2.5"/>
<circle cx="286.5" cy="142.4" r="2.5"/>
<circle cx="286.5" cy="153.2" r="2.5"/>
<circle cx="289.6" cy="147.8" r="2.5"/>
<circle cx="289.6" cy="158.6" r="2.5"/>
<circle cx="292.7" cy="142.4" r="2.5"/>
<circle cx="292.7" cy="153.2" r="2.5"/>
<circle cx="295.8" cy="158.6" r="2.5"/>
<circle cx="295.8" cy="147.8" r="2.5"/>
<circle cx="299" cy="142.4" r="2.51"/>
<circle cx="299" cy="153.2" r="2.51"/>
<circle cx="302.1" cy="147.8" r="2.49"/>
<circle cx="302.1" cy="158.6" r="2.49"/>
<circle cx="305.2" cy="142.4" r="2.51"/>
<circle cx="305.2" cy="153.2" r="2.51"/>
<circle cx="308.3" cy="147.8" r="2.49"/>
<circle cx="308.3" cy="158.6" r="2.49"/>
<circle cx="311.5" cy="142.4" r="2.51"/>
<circle cx="311.5" cy="153.2" r="2.51"/>
<circle cx="314.6" cy="147.8" r="2.49"/>
<circle cx="314.6" cy="158.6" r="2.49"/>
<circle cx="317.7" cy="142.4" r="2.5"/>
<circle cx="317.7" cy="153.2" r="2.5"/>
<circle cx="320.8" cy="147.8" r="2.5"/>
<circle cx="320.8" cy="158.6" r="2.5"/>
<circle cx="324" cy="142.4" r="2.5"/>
<circle cx="324" cy="153.2" r="2.5"/>
<circle cx="327.1" cy="158.6" r="2.5"/>
<circle cx="327.1" cy="147.8" r="2.5"/>
<circle cx="330.2" cy="142.4" r="2.5"/>
<circle cx="330.2" cy="153.2" r="2.5"/>
<circle cx="333.3" cy="158.6" r="2.5"/>
<circle cx="333.3" cy="147.8" r="2.5"/>
<circle cx="336.5" cy="142.4" r="2.51"/>
<circle cx="336.5" cy="153.2" r="2.51"/>
<circle cx="339.6" cy="147.8" r="2.49"/>
<circle cx="339.6" cy="158.6" r="2.49"/>
<circle cx="342.7" cy="142.4" r="2.51"/>
<circle cx="342.7" cy="153.2" r="2.51"/>
<circle cx="199" cy="174.8" r="2.5"/>
<circle cx="199" cy="164" r="2.51"/>
<circle cx="202.1" cy="169.4" r="2.5"/>
<circle cx="205.2" cy="174.8" r="2.49"/>
<circle cx="205.2" cy="164" r="2.5"/>
<circle cx="208.4" cy="169.4" r="2.51"/>
<circle cx="211.5" cy="174.8" r="2.49"/>
<circle cx="211.5" cy="164" r="2.5"/>
<circle cx="214.6" cy="169.4" r="2.51"/>
<circle cx="217.7" cy="174.8" r="2.49"/>
<circle cx="217.7" cy="164" r="2.5"/>
<circle cx="220.8" cy="169.4" r="2.51"/>
<circle cx="224" cy="174.8" r="2.5"/>
<circle cx="224" cy="164" r="2.51"/>
<circle cx="227.1" cy="169.4" r="2.5"/>
<circle cx="230.2" cy="174.8" r="2.5"/>
<circle cx="230.2" cy="164" r="2.51"/>
<circle cx="233.4" cy="169.4" r="2.5"/>
<circle cx="236.5" cy="174.8" r="2.5"/>
<circle cx="236.5" cy="164" r="2.51"/>
<circle cx="239.6" cy="169.4" r="2.5"/>
<circle cx="242.7" cy="174.8" r="2.49"/>
<circle cx="242.7" cy="164" r="2.5"/>
<circle cx="245.9" cy="169.4" r="2.51"/>
<circle cx="249" cy="174.8" r="2.49"/>
<circle cx="249" cy="164" r="2.5"/>
<circle cx="252.1" cy="169.4" r="2.51"/>
<circle cx="255.2" cy="174.8" r="2.49"/>
<circle cx="255.2" cy="164" r="2.5"/>
<circle cx="258.3" cy="169.4" r="2.51"/>
<circle cx="261.5" cy="174.8" r="2.5"/>
<circle cx="261.5" cy="164" r="2.51"/>
<circle cx="264.6" cy="169.4" r="2.5"/>
<circle cx="267.7" cy="174.8" r="2.5"/>
<circle cx="267.7" cy="164" r="2.51"/>
<circle cx="270.9" cy="169.4" r="2.5"/>
<circle cx="274" cy="174.8" r="2.5"/>
<circle cx="274" cy="164" r="2.51"/>
<circle cx="277.1" cy="169.4" r="2.5"/>
<circle cx="280.2" cy="174.8" r="2.49"/>
<circle cx="280.2" cy="164" r="2.5"/>
<circle cx="283.4" cy="169.4" r="2.51"/>
<circle cx="286.5" cy="174.8" r="2.49"/>
<circle cx="286.5" cy="164" r="2.5"/>
<circle cx="289.6" cy="169.4" r="2.51"/>
<circle cx="292.7" cy="174.8" r="2.49"/>
<circle cx="292.7" cy="164" r="2.5"/>
<circle cx="295.8" cy="169.4" r="2.51"/>
<circle cx="299" cy="174.8" r="2.5"/>
<circle cx="299" cy="164" r="2.51"/>
<circle cx="302.1" cy="169.4" r="2.5"/>
<circle cx="305.2" cy="174.8" r="2.5"/>
<circle cx="305.2" cy="164" r="2.51"/>
<circle cx="308.4" cy="169.4" r="2.5"/>
<circle cx="311.5" cy="174.8" r="2.5"/>
<circle cx="311.5" cy="164" r="2.51"/>
<circle cx="314.6" cy="169.4" r="2.5"/>
<circle cx="317.7" cy="174.8" r="2.49"/>
<circle cx="317.7" cy="164" r="2.5"/>
<circle cx="320.9" cy="169.4" r="2.51"/>
<circle cx="324" cy="174.8" r="2.49"/>
<circle cx="324" cy="164" r="2.5"/>
<circle cx="327.1" cy="169.4" r="2.51"/>
<circle cx="330.2" cy="174.8" r="2.49"/>
<circle cx="330.2" cy="164" r="2.5"/>
<circle cx="333.3" cy="169.4" r="2.51"/>
<circle cx="336.5" cy="174.8" r="2.5"/>
<circle cx="336.5" cy="164" r="2.51"/>
<circle cx="339.6" cy="169.4" r="2.5"/>
<circle cx="342.7" cy="174.8" r="2.5"/>
<circle cx="342.7" cy="164" r="2.51"/>
<circle cx="199" cy="185.7" r="2.5"/>
<circle cx="199" cy="196.5" r="2.5"/>
<circle cx="202.1" cy="180.3" r="2.5"/>
<circle cx="202.1" cy="191.1" r="2.5"/>
<circle cx="205.2" cy="185.7" r="2.49"/>
<circle cx="205.2" cy="196.5" r="2.49"/>
<circle cx="208.4" cy="180.3" r="2.51"/>
<circle cx="208.4" cy="191.1" r="2.51"/>
<circle cx="211.5" cy="185.7" r="2.49"/>
<circle cx="211.5" cy="196.5" r="2.49"/>
<circle cx="214.6" cy="180.3" r="2.51"/>
<circle cx="214.6" cy="191.1" r="2.51"/>
<circle cx="217.7" cy="185.7" r="2.49"/>
<circle cx="217.7" cy="196.5" r="2.49"/>
<circle cx="220.8" cy="180.3" r="2.51"/>
<circle cx="220.8" cy="191.1" r="2.51"/>
<circle cx="224" cy="185.7" r="2.5"/>
<circle cx="224" cy="196.5" r="2.5"/>
<circle cx="227.1" cy="180.3" r="2.5"/>
<circle cx="227.1" cy="191.1" r="2.5"/>
<circle cx="230.2" cy="185.7" r="2.5"/>
<circle cx="230.2" cy="196.5" r="2.5"/>
<circle cx="233.4" cy="180.3" r="2.5"/>
<circle cx="233.4" cy="191.1" r="2.5"/>
<circle cx="236.5" cy="185.7" r="2.5"/>
<circle cx="236.5" cy="196.5" r="2.5"/>
<circle cx="239.6" cy="180.3" r="2.5"/>
<circle cx="239.6" cy="191.1" r="2.5"/>
<circle cx="242.7" cy="185.7" r="2.49"/>
<circle cx="242.7" cy="196.5" r="2.49"/>
<circle cx="245.9" cy="180.3" r="2.51"/>
<circle cx="245.9" cy="191.1" r="2.51"/>
<circle cx="249" cy="185.7" r="2.49"/>
<circle cx="249" cy="196.5" r="2.49"/>
<circle cx="252.1" cy="180.3" r="2.51"/>
<circle cx="252.1" cy="191.1" r="2.51"/>
<circle cx="255.2" cy="185.7" r="2.49"/>
<circle cx="255.2" cy="196.5" r="2.49"/>
<circle cx="258.3" cy="180.3" r="2.51"/>
<circle cx="258.3" cy="191.1" r="2.51"/>
<circle cx="261.5" cy="185.7" r="2.5"/>
<circle cx="261.5" cy="196.5" r="2.5"/>
<circle cx="264.6" cy="180.3" r="2.5"/>
<circle cx="264.6" cy="191.1" r="2.5"/>
<circle cx="267.7" cy="185.7" r="2.5"/>
<circle cx="267.7" cy="196.5" r="2.5"/>
<circle cx="270.9" cy="180.3" r="2.5"/>
<circle cx="270.9" cy="191.1" r="2.5"/>
<circle cx="274" cy="185.7" r="2.5"/>
<circle cx="274" cy="196.5" r="2.5"/>
<circle cx="277.1" cy="180.3" r="2.5"/>
<circle cx="277.1" cy="191.1" r="2.5"/>
<circle cx="280.2" cy="185.7" r="2.49"/>
<circle cx="280.2" cy="196.5" r="2.49"/>
<circle cx="283.4" cy="180.3" r="2.51"/>
<circle cx="283.4" cy="191.1" r="2.51"/>
<circle cx="286.5" cy="185.7" r="2.49"/>
<circle cx="286.5" cy="196.5" r="2.49"/>
<circle cx="289.6" cy="180.3" r="2.51"/>
<circle cx="289.6" cy="191.1" r="2.51"/>
<circle cx="292.7" cy="185.7" r="2.49"/>
<circle cx="292.7" cy="196.5" r="2.49"/>
<circle cx="295.8" cy="180.3" r="2.51"/>
<circle cx="295.8" cy="191.1" r="2.51"/>
<circle cx="299" cy="185.7" r="2.5"/>
<circle cx="299" cy="196.5" r="2.5"/>
<circle cx="302.1" cy="180.3" r="2.5"/>
<circle cx="302.1" cy="191.1" r="2.5"/>
<circle cx="305.2" cy="185.7" r="2.5"/>
<circle cx="305.2" cy="196.5" r="2.5"/>
<circle cx="308.4" cy="180.3" r="2.5"/>
<circle cx="308.4" cy="191.1" r="2.5"/>
<circle cx="311.5" cy="185.7" r="2.5"/>
<circle cx="311.5" cy="196.5" r="2.5"/>
<circle cx="314.6" cy="180.3" r="2.5"/>
<circle cx="314.6" cy="191.1" r="2.5"/>
<circle cx="317.7" cy="185.7" r="2.49"/>
<circle cx="317.7" cy="196.5" r="2.49"/>
<circle cx="320.9" cy="180.3" r="2.51"/>
<circle cx="320.9" cy="191.1" r="2.51"/>
<circle cx="324" cy="185.7" r="2.49"/>
<circle cx="324" cy="196.5" r="2.49"/>
<circle cx="327.1" cy="180.3" r="2.51"/>
<circle cx="327.1" cy="191.1" r="2.51"/>
<circle cx="330.2" cy="185.7" r="2.49"/>
<circle cx="330.2" cy="196.5" r="2.49"/>
<circle cx="333.3" cy="180.3" r="2.51"/>
<circle cx="333.3" cy="191.1" r="2.51"/>
<circle cx="336.5" cy="185.7" r="2.5"/>
<circle cx="336.5" cy="196.5" r="2.5"/>
<circle cx="339.6" cy="180.3" r="2.5"/>
<circle cx="339.6" cy="191.1" r="2.5"/>
<circle cx="342.7" cy="185.7" r="2.5"/>
<circle cx="342.7" cy="196.5" r="2.5"/>
<circle cx="202.1" cy="201.9" r="2.5"/>
<circle cx="208.4" cy="201.9" r="2.51"/>
<circle cx="214.6" cy="201.9" r="2.51"/>
<circle cx="220.8" cy="201.9" r="2.51"/>
<circle cx="227.1" cy="201.9" r="2.5"/>
<circle cx="233.4" cy="201.9" r="2.5"/>
<circle cx="239.6" cy="201.9" r="2.5"/>
<circle cx="245.9" cy="201.9" r="2.51"/>
<circle cx="252.1" cy="201.9" r="2.51"/>
<circle cx="258.3" cy="201.9" r="2.51"/>
<circle cx="264.6" cy="201.9" r="2.5"/>
<circle cx="270.9" cy="201.9" r="2.5"/>
<circle cx="277.1" cy="201.9" r="2.5"/>
<circle cx="283.4" cy="201.9" r="2.51"/>
<circle cx="289.6" cy="201.9" r="2.51"/>
<circle cx="295.8" cy="201.9" r="2.51"/>
<circle cx="302.1" cy="201.9" r="2.5"/>
<circle cx="308.4" cy="201.9" r="2.5"/>
<circle cx="314.6" cy="201.9" r="2.5"/>
<circle cx="320.9" cy="201.9" r="2.51"/>
<circle cx="327.1" cy="201.9" r="2.51"/>
<circle cx="333.3" cy="201.9" r="2.51"/>
<circle cx="339.6" cy="201.9" r="2.5"/>
<circle cx="208.1" cy="257.1" r=".44"/>
<circle cx="219.5" cy="250.1" r="1.17"/>
<circle cx="219.6" cy="250.1" r="1.38"/>
</g>
<g fill="none" stroke="#000" stroke-width=".35">
<path d="M52.5 2.5v7.5M105 2.5v7.5M157.5 2.5v7.5M210 2.5v7.5M262.5 2.5v7.5M315 2.5v7.5M367.5 2.5v7.5M2.5 49.5h7.5M410 49.5h7.5M2.5 99h7.5M410 99h7.5M2.5 148.5h7.5"/>
<path d="M410 148.5h7.5M2.5 198h7.5M410 198h7.5M2.5 247.5h7.5M410 247.5h7.5M287.4 262.5l7.1-1.7v7l-7.1-1.7zM52.5 287v7.5M105 287v7.5M157.5 287v7.5M210 287v7.5M262.5 287v7.5M315 287v7.5"/>
<path d="M367.5 287v7.5"/>
<circle cx="299.2" cy="264.3" r="3.5"/>
<circle cx="299.2" cy="264.3" r="1.75"/>
</g>
<path d="M305.8 227.7v59.2M409.7 227.7h-170.3v59.2M239.4 257.1h170.3M339.7 257.1v29.9M392.2 257.1v29.8M409.7 242.1h-221.5v45M239.4 272.1h170.3M357.2 272.1v14.8M374.7 272.1v14.8" fill="none" stroke="#000" stroke-width=".5"/>
<path d="M10 10.1h399.7v277h-399.7z" fill="none" stroke="#000" stroke-width=".7"/>
<g fill="none" stroke="#808080" stroke-width=".3">
<path d="M194.7 169.4h4.9M204.6 169.4h1.2M210.9 169.4h1.2M217.1 169.4h1.2M223.3 169.4h1.3M229.6 169.4h1.3M235.9 169.4h1.2M242.1 169.4h1.2M248.4 169.4h1.2M254.6 169.4h1.2M260.8 169.4h1.3M267.1 169.4h1.3"/>
<path d="M273.4 169.4h1.2M279.6 169.4h1.2M285.9 169.4h1.2M292.1 169.4h1.2M298.3 169.4h1.3M304.6 169.4h1.3M310.9 169.4h1.2M317.1 169.4h1.2M323.4 169.4h1.2M329.6 169.4h1.2M335.8 169.4h1.3M342.1 169.4h4.9"/>
</g>
<path d="M194.8 81.2h-4.8M342.2 81.2h-4.9" fill="none" stroke="#808080" stroke-width=".3" stroke-dasharray="15.2 1.3 1.3 1.3" stroke-dashoffset="14.7"/>
<g fill="none" stroke="#808080" stroke-width=".3" stroke-dasharray="15.2 1.3 1.3 1.3">
<path d="M201.1 81.2h-1.3M207.3 81.2h-1.2M213.6 81.2h-1.3M219.8 81.2h-1.2M226.1 81.2h-1.3M232.3 81.2h-1.2M238.6 81.2h-1.3M244.8 81.2h-1.2M251.1 81.2h-1.3M257.3 81.2h-1.2M263.6 81.2h-1.3M269.8 81.2h-1.2"/>
<path d="M276.1 81.2h-1.3M282.3 81.2h-1.2M288.6 81.2h-1.3M294.8 81.2h-1.2M301.1 81.2h-1.3M307.3 81.2h-1.2M313.6 81.2h-1.3M319.8 81.2h-1.2M326.1 81.2h-1.3M332.3 81.2h-1.2"/>
</g>
<g fill="#000">
<path d="M105.2 61.7l.9-.5 .9 3.3zM211.2 132.2l.9-.5 1.3 3.1z"/>
<path d="M194.7 105.1l3.3-.5v1.1zM343.7 104.6l3.3 .5-3.3 .6z"/>
<path d="M223.8 121.1l3.3 .5-3.3 .5zM233.4 121.6l3.2-.5v1z"/>
<path d="M374.5 202h1l-.5 3.3zM375 133.6l.5 3.3h-1z"/>
</g>
<g font-size="8.1">
<text x="24" y="8">8</text>
<text x="76.5" y="8">7</text>
<text x="129" y="8">6</text>
<text x="181.5" y="8">5</text>
<text x="234" y="8">4</text>
<text x="286.5" y="8">3</text>
<text x="339" y="8">2</text>
<text x="391.5" y="8">1</text>
<text x="3" y="27.7">F</text>
<text x="413" y="27.7">F</text>
<text x="2.8" y="77.2">E</text>
<text x="412.8" y="77.2">E</text>
<text x="2" y="126.7">D</text>
<text x="412" y="126.7">D</text>
<text x="1.7" y="176.2">C</text>
<text x="411.7" y="176.2">C</text>
<text x="2.7" y="225.7">B</text>
<text x="412.7" y="225.7">B</text>
<text x="2" y="275.2">A</text>
<text x="412" y="275.2">A</text>
<text x="24" y="295">8</text>
<text x="76.5" y="295">7</text>
<text x="129" y="295">6</text>
<text x="181.5" y="295">5</text>
<text x="234" y="295">4</text>
<text x="286.5" y="295">3</text>
<text x="339" y="295">2</text>
<text x="391.5" y="295">1</text>
</g>
<g font-size="7.1">
<text x="265.2" y="238.5">0,31</text>
<text x="297" y="238.5">kg</text>
<text x="348.3" y="239">Steel</text>
<text x="241.5" y="254.4">Shredder Pro</text>
<text x="308.1" y="254.4">10 mm Mesh</text>
<text x="241.6" y="269.2">First angle</text>
<text x="241.1" y="283.7">ISO 2768-c</text>
<text x="306.6" y="283.9">Part</text>
<text x="342.5" y="283.9">mm</text>
<text x="360.9" y="283.8">A3</text>
<text x="375.7" y="283.9">1:2</text>
<text x="393.9" y="283.9">1/1</text>
</g>
<text font-size="6.3" x="398.5" y="267.7">A</text>
<g font-size="4.9">
<text x="311.2" y="267.6">07/01/20</text>
<text x="341.2" y="267.6">SHRPRO-V1 1140.05</text>
</g>
<g font-size="4.7">
<text x="99.9" y="45.6" transform="rotate(67 99.9 45.6)">R73,00</text>
<text x="265.1" y="104.1">304,50</text>
<text x="203.3" y="115.3" transform="rotate(60 203.3 115.3)">10,00</text>
<text x="239.5" y="120.5">12,50</text>
<text x="144.5" y="176.2">UPWARDS 111° R 73</text>
<text x="374" y="179.9" transform="rotate(-90 374 179.9)">143,36</text>
</g>
<g font-size="4.2">
<text x="240.5" y="231.7">Weight</text>
<text x="306.7" y="231.7">Material</text>
<text x="240.4" y="245.9">Machine</text>
<text x="306.7" y="246.1">Description</text>
<text x="240.4" y="261.1">Projection method:</text>
<text x="307.1" y="261">Release date</text>
<text x="340.9" y="261">Drawing no.</text>
<text x="393.1" y="261">Rev.</text>
<text x="240.4" y="275.6">General tolerances</text>
<text x="306.7" y="276.2">Doc. type</text>
</g>
<g font-size="2.8">
<text x="340.2" y="275.3">Units unless</text>
<text x="359.6" y="275.3">Sheet size</text>
<text x="380" y="275.3">Scale</text>
<text x="396.9" y="275.3">Sheet</text>
<text x="342.6" y="278.2">specified</text>
</g>
</svg>
